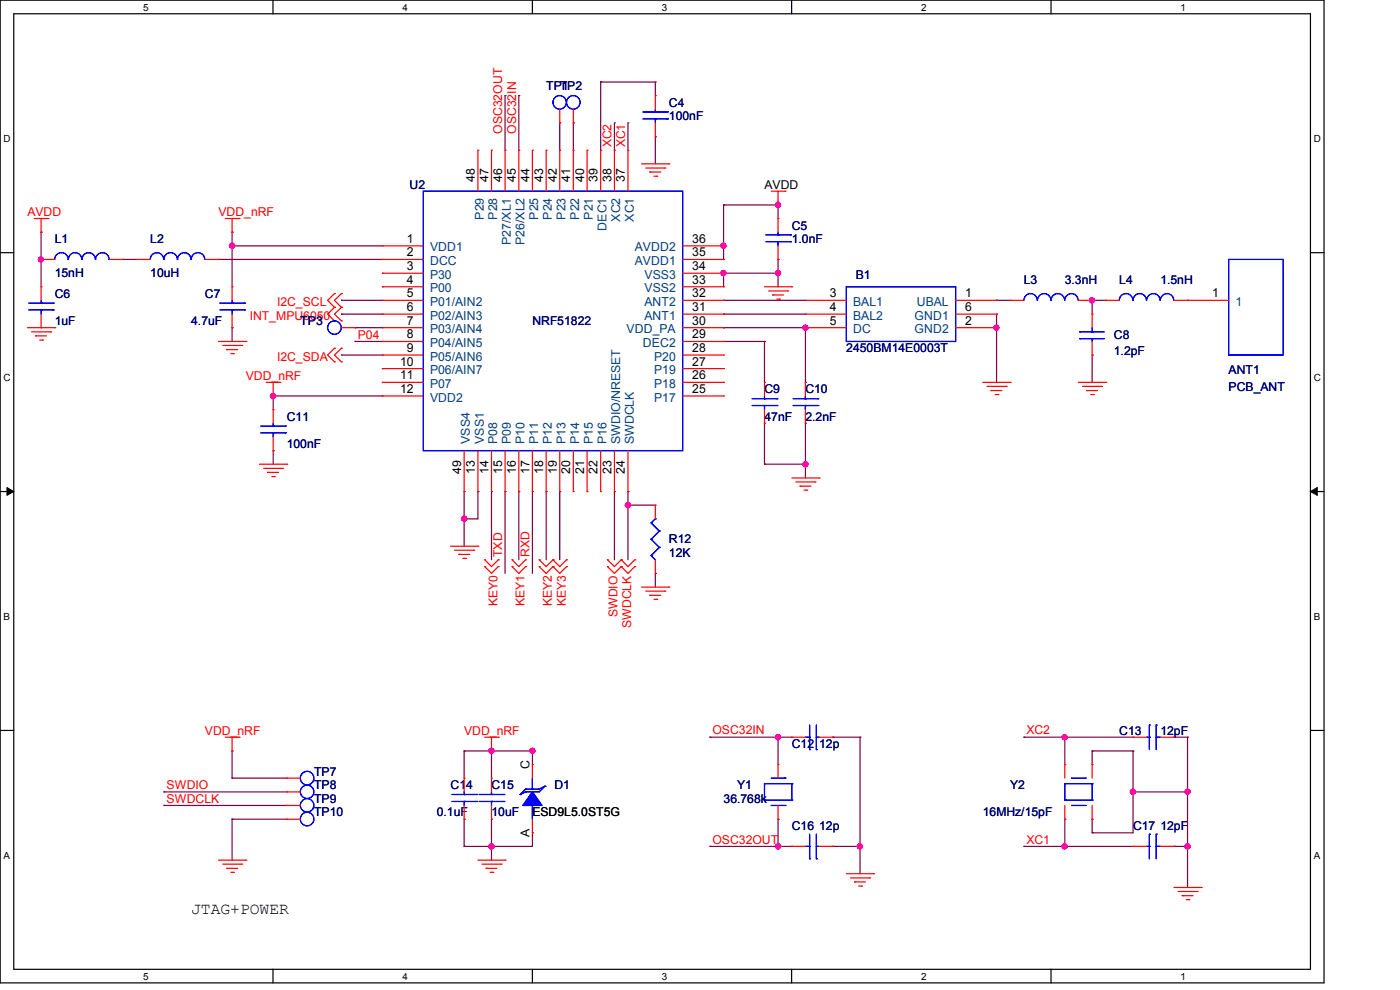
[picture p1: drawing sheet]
<svg xmlns="http://www.w3.org/2000/svg" width="297mm" height="210mm" viewBox="0 0 297 210" stroke-linecap="round" stroke-linejoin="round" font-family="sans-serif">
<path d="M0 0h280.9v208.5h-280.9zM2.9 2.9h275.1v202.7h-275.1z" fill="none" stroke="#000" stroke-width=".25"/>
<g fill="#fff">
<path d="M30.4 .3h1.1v2.4h-1.1z"/>
<path d="M30.4 205.9h1.1v2.3h-1.1z"/>
</g>
<path d="M57.9 0v2.9M57.9 205.6v2.9" fill="none" stroke="#000" stroke-width=".25"/>
<g fill="#fff">
<path d="M85.4 .3h1.1v2.4h-1.1z"/>
<path d="M85.4 205.9h1.1v2.3h-1.1z"/>
</g>
<path d="M112.9 0v2.9M112.9 205.6v2.9" fill="none" stroke="#000" stroke-width=".25"/>
<g fill="#fff">
<path d="M140.4 .3h1.2v2.4h-1.2z"/>
<path d="M140.4 205.9h1.2v2.3h-1.2z"/>
</g>
<path d="M167.9 0v2.9M167.9 205.6v2.9" fill="none" stroke="#000" stroke-width=".25"/>
<g fill="#fff">
<path d="M195.4 .3h1.2v2.4h-1.2z"/>
<path d="M195.4 205.9h1.2v2.3h-1.2z"/>
</g>
<path d="M223 0v2.9M223 205.6v2.9" fill="none" stroke="#000" stroke-width=".25"/>
<g fill="#fff">
<path d="M250.4 .3h1.2v2.4h-1.2z"/>
<path d="M250.4 205.9h1.2v2.3h-1.2z"/>
<path d="M.8 28.2h1.4v2.4h-1.4z"/>
<path d="M278.7 28.2h1.5v2.4h-1.5z"/>
<path d="M.8 78.9h1.4v2.3h-1.4z"/>
<path d="M278.7 78.9h1.5v2.3h-1.5z"/>
</g>
<path d="M0 53.6h2.9M278 53.6h2.9" fill="none" stroke="#000" stroke-width=".25"/>
<g fill="#fff">
<path d="M.8 129.6h1.3v2.3h-1.3z"/>
<path d="M278.7 129.6h1.4v2.3h-1.4z"/>
</g>
<path d="M0 104.3h2.9M278 104.3h2.9" fill="none" stroke="#000" stroke-width=".25"/>
<path d="M1.5 103.4l1.4 .9-1.4 .8zM278 104.3l1.4-.9v1.7z" fill="#000" stroke="#000" stroke-width=".21"/>
<g fill="#fff">
<path d="M.8 180.3h1.3v2.3h-1.3z"/>
<path d="M278.7 180.3h1.4v2.3h-1.4z"/>
</g>
<path d="M0 154.9h2.9M278 154.9h2.9" fill="none" stroke="#000" stroke-width=".25"/>
<g fill="none" stroke="#800040" stroke-width=".25">
<path d="M127.4 17.4h.1M127.4 17.4v14.5M127.4 17.4h11.6M139 17.4h.1M139 17.4v2.9M107.1 20.3h.1M107.1 20.3v11.6M110.1 20.3h.1M110.1 20.3v11.6M118.7 26.1h.1M118.7 26.1v5.8M121.6 26.1h.1"/>
<path d="M121.6 26.1v5.8M130.3 26.1h.1M130.3 26.1v5.8M133.2 26.1h.1M133.2 26.1v5.8M139 29h.1M139 29v5.8M8.7 55h.1M8.7 49.2h.1M8.7 49.2v11.6M26.1 55h.1M26.1 55h2.9"/>
<path d="M46.4 55h.1M46.4 55h34.7M49.2 52.2h.1M49.2 49.2h.1M49.2 49.2v11.6M49.2 52.2h31.9M153.5 58h.1M153.5 52.2h.1M153.5 43.5h.1M153.5 43.5v11.5M153.5 58v2.8M153.5 43.5h11.6"/>
<path d="M153.5 58h11.6M165.1 55h.1M165.1 58h.1M165.1 43.5h.1M165.1 43.5v2.9M165.1 55v5.8M49.2 69.5h.1M49.2 69.5v2.9M72.4 63.7h.1M72.4 75.3h.1M72.4 66.6h.1M72.4 63.7h8.7"/>
<path d="M72.4 66.6h8.7M72.4 75.3h8.7M75.3 69.5h.1M75.3 72.4h.1M75.3 72.4h5.8M75.3 69.5h5.8M153.5 63.7h.1M153.5 66.6h.1M153.5 72.4h.1M153.5 69.5h.1M153.5 63.7h17.4M153.5 66.6h17.4"/>
<path d="M153.5 72.4h8.7M153.5 69.5h17.4v11.6M162.2 72.4h.1M162.2 72.4v8.7M211.4 69.5h.1M211.4 66.6h.1M211.4 63.7h.1M211.4 63.7h2.9M211.4 66.6v14.5M231.7 75.3h.1M231.7 63.7h.1M231.7 63.7h2.9"/>
<path d="M231.7 63.7v2.9M231.7 75.3v5.8M234.6 63.7h.1M58 95.6h.1M58 84h.1M58 84v2.9M58 95.6v2.9M58 84h23.1M162.2 89.8h.1M162.2 98.5h.1M162.2 89.8v8.7M162.2 98.5h8.7"/>
<path d="M170.9 98.5h.1M170.9 89.8h.1M170.9 81.1h.1M170.9 89.8v11.6M98.5 110.1h.1M98.5 104.3h.1M98.5 104.3v11.6M101.4 104.3h.1M101.4 104.3v5.8h-2.9M104.3 104.3h.1M104.3 104.3v14.4M107.1 104.3h.1"/>
<path d="M107.1 104.3v17.3M110.1 104.3h.1M110.1 104.3v14.4M112.9 104.3h.1M112.9 104.3v17.3M115.9 104.3h.1M115.9 104.3v14.4M118.7 104.3h.1M118.7 104.3v14.4M130.3 104.3h.1M130.3 104.3v14.4M133.2 107.1h.1"/>
<path d="M133.2 104.3h.1M133.2 104.3v14.4M133.2 107.1h5.8M139 121.6h.1M139 121.6v2.9M49.2 159.3h.1M49.2 159.3v5.8M98.5 159.3h.1M98.5 159.3h14.4M98.5 159.3v5.8M104.3 159.3h.1M104.3 159.3v5.8"/>
<path d="M112.9 159.3h.1M112.9 159.3v2.9M150.6 156.4h.1M150.6 156.4h17.4M165.1 156.4h.1M165.1 156.4v5.8M176.7 156.4h.1M176.7 156.4h5.8M182.5 156.4h.1M182.5 156.4v28.9M217.2 156.4h.1M217.2 156.4h23.2"/>
<path d="M225.9 156.4h.1M225.9 156.4v5.8M231.7 159.3h.1M231.7 159.3h8.7M231.7 159.3v2.9M240.4 159.3h.1M240.4 159.3v17.4h-8.7M249 156.4h.1M249 156.4h2.9M251.9 156.4h.1M251.9 156.4v31.9M34.8 170.9h.1"/>
<path d="M34.8 168h.1M34.8 168h26M34.8 170.9h26M49.2 165.1h.1M49.2 173.8h.1M49.2 173.8v8.7M49.2 165.1h11.6M49.2 173.8h11.6M98.5 173.8h.1M98.5 179.5h.1M98.5 173.8v5.7M104.3 173.8h.1"/>
<path d="M104.3 179.5h.1M104.3 173.8v8.7M112.9 176.7h.1M112.9 176.7v2.8h-14.4M150.6 179.5h.1M150.6 179.5h17.4M165.1 179.5h.1M165.1 173.8h.1M165.1 173.8v5.7M176.7 179.5h.1M176.7 179.5h5.8M182.5 179.5h.1"/>
<path d="M217.2 179.5h.1M217.2 179.5h23.2M225.9 179.5h.1M225.9 173.8h.1M225.9 173.8v5.7M231.7 176.7h.1M231.7 173.8h.1M231.7 173.8v2.9M240.4 168h.1M240.4 168h11.5M249 179.5h.1M249 179.5h2.9"/>
<path d="M251.9 168h.1M251.9 179.5h.1"/>
</g>
<g fill="#f0f" stroke="#f0f" stroke-width=".25">
<circle cx="240.3" cy="167.9" r=".55"/>
<circle cx="225.8" cy="156.4" r=".55"/>
<circle cx="251.9" cy="167.9" r=".55"/>
<circle cx="251.9" cy="179.5" r=".55"/>
<circle cx="182.4" cy="179.5" r=".55"/>
<circle cx="165.1" cy="156.4" r=".55"/>
<circle cx="165.1" cy="179.5" r=".55"/>
<circle cx="133.2" cy="107.1" r=".56"/>
<circle cx="153.5" cy="57.9" r=".55"/>
<circle cx="153.5" cy="52.1" r=".55"/>
<circle cx="165.1" cy="43.4" r=".55"/>
<circle cx="165.1" cy="57.9" r=".55"/>
<circle cx="8.7" cy="55" r=".55"/>
<circle cx="57.9" cy="84" r=".55"/>
<circle cx="49.2" cy="52.1" r=".55"/>
<circle cx="98.5" cy="110" r=".55"/>
<circle cx="225.8" cy="179.5" r=".55"/>
<circle cx="211.4" cy="69.5" r=".55"/>
<circle cx="170.9" cy="98.5" r=".55"/>
<circle cx="170.9" cy="69.5" r=".55"/>
<circle cx="231.6" cy="63.7" r=".55"/>
<circle cx="112.9" cy="159.3" r=".55"/>
<circle cx="104.3" cy="159.3" r=".56"/>
<circle cx="104.3" cy="179.5" r=".56"/>
</g>
<g fill="none" stroke="#f00" stroke-width=".25">
<path d="M101.4 31.9h.1M101.4 31.9v8.7M104.3 31.9h.1M104.3 31.9v8.7M107.1 31.9h.1M107.1 31.9v8.7M110.1 31.9h.1M110.1 31.9v8.7M112.9 31.9h.1M112.9 31.9v8.7M115.9 31.9h.1M115.9 31.9v8.7"/>
<path d="M118.7 31.9h.1M118.7 26.1h.1M118.7 23.2v2.9M118.7 31.9v8.7M121.6 31.9h.1M121.6 26.1h.1M121.6 23.2v2.9M121.6 31.9v8.7M124.5 31.9h.1M124.5 31.9v8.7M127.4 31.9h.1M127.4 31.9v8.7"/>
<path d="M130.3 31.9h.1M130.3 31.9v8.7M133.2 31.9h.1M133.2 31.9v8.7M136.1 34.8h5.8M137 35.6h4.1M137.8 36.5h.1M137.8 36.5h2.4M138.7 37.4h.6M139 20.3h.1M139 29h.1M139 20.3v2.9"/>
<path d="M139 26.1v2.9M139.3 37.4h.1M141.1 35.6h.1M141.9 34.8h.1M7.3 46.4h2.9M8.7 49.2h.1M8.7 55h.1M8.7 46.4v2.8M8.7 55h2.9M10.2 46.4h.1M23.2 55h2.9M26.1 55h.1"/>
<path d="M29 55h.1M29 55h2.9M43.5 55h2.9M46.4 55h.1M47.8 46.4h2.9M49.2 49.2h.1M49.2 46.4v2.8M50.7 46.4h.1M81.1 52.2h.1M81.1 55h.1M81.1 58h.1M81.1 52.2h8.7"/>
<path d="M81.1 55h8.7M81.1 58h8.7M144.8 52.2h8.7M144.8 55h8.7M144.8 58h8.7M153.5 58h.1M153.5 55h.1M153.5 52.2h.1M163.6 40.6h2.9M165.1 43.5h.1M165.1 46.4h.1M165.1 55h.1"/>
<path d="M165.1 40.6v2.9M165.1 46.4v2.8M165.1 52.2v2.8M166.5 40.6h.1M5.8 69.5h5.8M6.7 70.4h4.1M7.5 71.2h.1M7.5 71.2h2.4M8.4 72.1h.6M8.7 60.8h.1M8.7 69.5h.1M8.7 60.8v2.9"/>
<path d="M8.7 66.6v2.9M9 72.1h.1M10.8 70.4h.1M11.6 69.5h.1M46.4 72.4h5.8M47.2 73.3h4.1M48.1 74.2h.1M48.1 74.2h2.3M49 75h.5M49.2 60.8h.1M49.2 69.5h.1M49.2 60.8v2.9"/>
<path d="M49.2 66.6v2.9M49.5 75h.1M51.3 73.3h.1M52.2 72.4h.1M71 62.3h.1M71 65.2h.1M71 73.9h.1M71 76.8h.1M71 68.1h.1M71 62.3l-1.5 1.4 1.5 1.5M71 73.9l-1.5 1.4 1.5 1.5M71 65.2l-1.5 1.4 1.5 1.5"/>
<path d="M72.4 62.3h.1M72.4 65.2h.1M72.4 73.9h.1M72.4 76.8h.1M72.4 68.1h.1M72.4 69.5h2.9M72.4 62.3l-1.4 1.4 1.4 1.5M72.4 73.9l-1.4 1.4 1.4 1.5M72.4 65.2l-1.4 1.4 1.4 1.5M75.3 69.5h.1M81.1 60.8h.1M81.1 63.7h.1"/>
<path d="M81.1 66.6h.1M81.1 69.5h.1M81.1 72.4h.1M81.1 75.3h.1M81.1 78.2h.1M81.1 60.8h8.7M81.1 69.5h8.7M81.1 72.4h8.7M81.1 63.7h8.7M81.1 66.6h8.7M81.1 75.3h8.7M81.1 78.2h8.7"/>
<path d="M144.8 60.8h8.7M144.8 69.5h8.7M144.8 72.4h8.7M144.8 63.7h8.7M144.8 66.6h8.7M144.8 75.3h8.7M144.8 78.2h8.7M153.5 78.2h.1M153.5 66.6h.1M153.5 69.5h.1M153.5 72.4h.1M153.5 63.7h.1"/>
<path d="M153.5 60.8h.1M153.5 75.3h.1M162.2 60.8h5.8M163.1 61.7h4M163.9 62.6h.1M163.9 62.6h2.3M164.8 63.5h.6M165.4 63.5h.1M167.1 61.7h.1M168 60.8h.1M170.9 63.7h.1M170.9 66.6h.1"/>
<path d="M170.9 69.5h.1M170.9 69.5h8.6M170.9 63.7h8.6M170.9 66.6h8.6M202.7 69.5h8.7M202.7 63.7h8.7M202.7 66.6h8.7M211.4 63.7h.1M211.4 66.6h.1M211.4 69.5h.1M214.3 63.7h.1M214.3 63.7h2.9"/>
<path d="M228.8 63.7h2.9M231.7 75.3h.1M231.7 66.6h.1M231.7 63.7h.1M231.7 66.6v2.9M231.7 72.4v2.9M234.6 63.7h.1M234.6 63.7h2.8M249 63.7h11.6M251.9 63.7h.1M55 98.5h5.8M55.9 99.4h4"/>
<path d="M56.5 81.1h2.9M58 84h.1M58 86.9h.1M58 95.6h.1M58 81.1v2.9M58 86.9v2.9M58 92.7v2.9M59.4 81.1h.1M59.9 99.4h.1M60.8 98.5h.1M81.1 81.1h.1M81.1 84h.1"/>
<path d="M81.1 81.1h8.7M81.1 84h8.7M98.5 95.6v8.7M101.4 95.6v8.7M104.3 95.6v8.7M107.1 95.6v8.7M110.1 95.6v8.7M112.9 95.6v8.7M115.9 95.6v8.7M118.7 95.6v8.7M121.6 95.6v8.7M124.5 95.6v8.7"/>
<path d="M127.4 95.6v8.7M130.3 95.6v8.7M133.2 95.6v8.7M144.8 81.1h8.7M144.8 84h8.7M153.5 84h.1M153.5 81.1h.1M162.2 81.1h.1M162.2 89.8h.1M162.2 81.1v2.9M162.2 86.9v2.9M170.9 81.1h.1"/>
<path d="M170.9 89.8h.1M170.9 81.1v2.9M170.9 86.9v2.9M208.5 81.1h5.8M209.4 82h4M210.2 82.8h.1M210.2 82.8h2.4M211.1 83.7h.6M211.7 83.7h.1M213.4 82h.1M214.3 81.1h.1M228.8 81.1h5.8"/>
<path d="M229.7 82h4M230.5 82.8h.1M230.5 82.8h2.3M231.4 83.7h.5M231.9 83.7h.1M233.7 82h.1M234.6 81.1h.1M56.8 100.2h.1M56.8 100.2h2.3M57.7 101.1h.5M58.2 101.1h.1M95.6 115.9h5.8"/>
<path d="M96.4 116.7h4.1M97.3 117.6h.1M97.3 117.6h2.4M98.2 118.4h.6M98.5 104.3h.1M98.8 118.4h.1M100.5 116.7h.1M101.4 115.9h.1M101.4 104.3h.1M102.8 118.7h.1M102.8 118.7l1.5 1.5 1.4-1.5M104.3 104.3h.1"/>
<path d="M105.7 118.7h.1M107.1 104.3h.1M108.6 118.7h.1M108.6 118.7l1.5 1.5 1.4-1.5M110.1 104.3h.1M111.5 118.7h.1M112.9 104.3h.1M114.4 118.7h.1M114.4 118.7l1.5 1.5 1.4-1.5M115.9 104.3h.1M117.3 118.7h.1M117.3 118.7l1.4 1.5 1.5-1.5"/>
<path d="M118.7 104.3h.1M120.2 118.7h.1M121.6 104.3h.1M124.5 104.3h.1M127.4 104.3h.1M128.9 118.7h.1M128.9 118.7l1.4 1.5 1.5-1.5M130.3 104.3h.1M131.8 118.7h.1M131.8 118.7l1.4 1.5 1.5-1.5M133.2 104.3h.1M134.7 118.7h.1"/>
<path d="M139 107.1h.1M139 107.1v3M139 118.7v2.9M168 101.4h5.8M168.8 102.2h4.1M169.7 103.1h.1M169.7 103.1h2.3M170.6 104h.6M171.2 104h.1M172.9 102.2h.1M173.8 101.4h.1M102.8 120.2h.1"/>
<path d="M102.8 120.2l1.5 1.4 1.4-1.4M105.7 120.2h.1M108.6 120.2h.1M108.6 120.2l1.5 1.4 1.4-1.4M111.5 120.2h.1M114.4 120.2h.1M114.4 120.2l1.5 1.4 1.4-1.4M117.3 120.2h.1M117.3 120.2l1.4 1.4 1.5-1.4M120.2 120.2h.1M128.9 120.2h.1M128.9 120.2l1.4 1.4 1.5-1.4"/>
<path d="M131.8 120.2h.1M131.8 120.2l1.4 1.4 1.5-1.4M134.7 120.2h.1M136.1 124.5h5.8M137 125.4h4.1M137.8 126.3h.1M137.8 126.3h2.4M138.7 127.1h.6M139 121.6h.1M139.3 127.1h.1M141.1 125.4h.1M141.9 124.5h.1"/>
<path d="M47.8 156.4h2.9M49.2 159.3h.1M49.2 156.4v2.9M50.7 156.4h.1M102.8 156.4h2.9M104.3 159.3h.1M104.3 156.4v2.9M105.7 156.4h.1M168 156.4h.1M168 156.4h2.9M173.8 156.4h2.9M176.7 156.4h.1"/>
<path d="M240.4 156.4h.1M240.4 156.4h2.8M246.2 156.4h2.8M249 156.4h.1M60.8 173.8h.1M60.8 170.9h.1M60.8 168h.1M60.8 165.1h.1M60.8 173.8h2.9M60.8 170.9h2.9M60.8 168h2.9M60.8 165.1h2.9"/>
<path d="M98.5 165.1h.1M98.5 173.8h.1M98.5 165.1v2.9M98.5 170.9v2.9M104.3 165.1h.1M104.3 173.8h.1M104.3 165.1v2.9M104.3 170.9v2.9M112.9 176.7h.1M112.9 162.2h.1M112.9 162.2v2.9M112.9 173.8v2.9"/>
<path d="M165.1 162.2h.1M165.1 173.8h.1M165.1 162.2v2.9M165.1 170.9v2.9M168 179.5h.1M168 179.5h2.9M173.8 179.5h2.9M176.7 179.5h.1M225.9 162.2h.1M225.9 173.8h.1M225.9 162.2v2.9M225.9 170.9v2.9"/>
<path d="M231.7 173.8h.1M231.7 162.2h.1M231.7 162.2v2.9M231.7 170.9v2.9M240.4 179.5h.1M240.4 179.5h2.8M246.2 179.5h2.8M249 179.5h.1M46.4 182.5h5.8M47.2 183.3h4.1M48.1 184.2h.1M48.1 184.2h2.3"/>
<path d="M49 185h.5M49.5 185h.1M51.3 183.3h.1M52.2 182.5h.1M101.4 182.5h5.7M102.2 183.3h4.1M103.1 184.2h.1M103.1 184.2h2.3M104 185h.6M104.6 185h.1M106.3 183.3h.1M107.1 182.5h.1"/>
<path d="M179.5 185.3h5.8M180.4 186.2h4.1M181.3 187.1h.1M181.3 187.1h2.3M182.2 188h.6M182.8 188h.1M184.5 186.2h.1M185.3 185.3h.1M249 188.3h5.8M249.9 189.1h4.1M250.8 190h.1M250.8 190h2.3"/>
<path d="M251.7 190.8h.5M252.2 190.8h.1M254 189.1h.1M254.8 188.3h.1"/>
</g>
<g fill="none" stroke="#00f" stroke-width=".25">
<path d="M136.4 25.2h5.2M136.4 23.7h5.2M139 23.7h.1M139 25.2h.1M139 23.2v.5M139 25.2v.9M141.6 25.2h.1M141.6 23.7h.1M11.6 55a1.44 1.44 0 0 1 1.4-1.4 1.44 1.44 0 0 1 1.5 1.4M14.5 55a1.42 1.42 0 0 1 1.5-1.4 1.42 1.42 0 0 1 1.4 1.4M17.4 55a1.42 1.42 0 0 1 1.4-1.4 1.58 1.58 0 0 1 1.5 1.4 1.44 1.44 0 0 1 1.4-1.4 1.44 1.44 0 0 1 1.5 1.4M31.9 55a1.42 1.42 0 0 1 1.4-1.4 1.58 1.58 0 0 1 1.5 1.4 1.44 1.44 0 0 1 1.4-1.4 1.44 1.44 0 0 1 1.4 1.4h.1a1.42 1.42 0 0 1 1.4-1.4 1.42 1.42 0 0 1 1.4 1.4"/>
<path d="M40.6 55a1.44 1.44 0 0 1 1.4-1.4 1.44 1.44 0 0 1 1.4 1.4M89.8 40.6h55v55h-55zM162.5 51.3h5.2M162.5 49.8h5.2M165.1 49.8h.1M165.1 51.3h.1M165.1 49.2v.6M165.1 51.3v.9M167.7 51.3h.1M167.7 49.8h.1M260.6 55h11.6v20.3h-11.6zM6.1 65.7h5.2"/>
<path d="M6.1 64.3h5.2M8.7 64.3h.1M8.7 65.7h.1M8.7 63.7v.6M8.7 65.7v.9M11.3 65.7h.1M11.3 64.3h.1M46.7 65.7h5.2M46.7 64.3h5.2M49.2 64.3h.1M49.2 65.7h.1M49.2 63.7v.6"/>
<path d="M49.2 65.7v.9M51.9 65.7h.1M51.9 64.3h.1M179.5 60.8h23.2v11.6h-23.2zM217.2 63.7a1.43 1.43 0 0 1 1.5-1.4 1.43 1.43 0 0 1 1.3 1.4M220.1 63.7a1.43 1.43 0 0 1 1.4-1.4 1.43 1.43 0 0 1 1.4 1.4M223 63.7a1.44 1.44 0 0 1 1.4-1.4 1.44 1.44 0 0 1 1.4 1.4M225.9 63.7a1.43 1.43 0 0 1 1.4-1.4 1.43 1.43 0 0 1 1.4 1.4M229.1 70.4h.1M229.1 71.8h.1M229.1 70.4h5.2M229.1 71.8h5.2"/>
<path d="M231.7 71.8h.1M231.7 70.4h.1M231.7 69.5v.9M231.7 71.8v.6M237.4 63.7a1.44 1.44 0 0 1 1.5-1.4 1.44 1.44 0 0 1 1.4 1.4M240.4 63.7a1.43 1.43 0 0 1 1.4-1.4 1.49 1.49 0 0 1 1.4 1.4 1.44 1.44 0 0 1 1.5-1.4 1.44 1.44 0 0 1 1.4 1.4M246.2 63.7a1.43 1.43 0 0 1 1.4-1.4 1.43 1.43 0 0 1 1.4 1.4M55.3 91.8h5.2M55.3 90.4h5.2M58 90.4h.1M58 91.8h.1M58 89.8v.6"/>
<path d="M58 91.8v.9M60.5 91.8h.1M60.5 90.4h.1M159.6 86h5.2M159.6 84.6h5.2M162.2 84.6h.1M162.2 86h.1M162.2 84v.6M162.2 86v.9M164.8 86h.1M164.8 84.6h.1M168.3 86h5.2"/>
<path d="M168.3 84.6h5.2M170.9 84.6h.1M170.9 86h.1M170.9 84v.6M170.9 86v.9M173.5 86h.1M173.5 84.6h.1M138.1 117.9h.1M138.1 114.4h.1M138.1 110.9h.1M138.1 117.9l.9 .8M138.1 114.4l1.8 1.7"/>
<path d="M138.1 110.9l1.8 1.7M139 110.1h.1M139 110.1l-.9 .8M139.9 116.1h.1M139.9 112.6h.1M139.9 116.1l-1.8 1.8M139.9 112.6l-1.8 1.8M170.9 156.4h.8M171.7 159h.1M171.7 156.4h.1M171.7 153.8v5.2M173.2 156.4h.1"/>
<path d="M173.2 159h.1M173.2 153.8v5.2M173.2 156.4h.6M243.2 156.4h.6M243.8 156.4h.1M243.8 153.8h.1M243.8 153.8v5.2M245.3 153.8h.1M245.3 156.4h.1M245.3 156.4h.9M245.3 153.8v5.2M95.9 170h5.2"/>
<path d="M95.9 168.5h5.2M98.5 168.5h.1M98.5 170h.1M98.5 168v.5M98.5 170v.9M101.1 170h.1M101.1 168.5h.1M101.6 170h5.3M101.6 168.5h5.3M104.3 168.5h.1M104.3 170h.1M104.3 168v.5"/>
<path d="M104.3 170v.9M106.9 170h.1M106.9 168.5h.1M110.4 168.5h.1M111.5 168h.1M111.5 167.4h.1M111.5 167.4l-1.1 1.1M111.5 168l-1.1 .5M112.9 170.9h.1M112.9 167.4h.1M112.9 165.1v2.3M112.9 170.9v2.9"/>
<path d="M115.6 166.8h.1M115.6 166.8l-1.2 1.2h-2.9M115.6 166.8l-1.2 .6h-2.9M162.2 169.7h.1M162.2 166.2h.1M162.2 166.2h5.8M162.2 169.7h5.8M162.2 166.2v3.5M163.6 165.1h2.9M163.6 170.9h2.9M166.5 165.1h.1M166.5 170.9h.1"/>
<path d="M168 166.2h.1M168 169.7h.1M168 166.2v3.5M170.9 179.5h.8M171.7 179.5h.1M171.7 177v5.2M173.2 179.5h.1M173.2 179.5h.6M173.2 177v5.2M225.9 169.7h.1M225.9 166.2h.1M225.9 166.2h5.8"/>
<path d="M225.9 169.7h5.8M225.9 166.2v3.5M227.3 165.1h2.9M227.3 170.9h2.9M230.2 165.1h.1M230.2 170.9h.1M231.7 166.2h.1M231.7 169.7h.1M231.7 166.2v3.5M243.2 179.5h.6M243.8 179.5h.1M243.8 177h.1"/>
<path d="M243.8 177v5.2M245.3 177h.1M245.3 179.5h.1M245.3 179.5h.9M245.3 177v5.2M171.7 182.2h.1M173.2 182.2h.1"/>
<circle cx="118.7" cy="21.7" r="1.43"/>
<circle cx="121.6" cy="21.7" r="1.44"/>
<circle cx="71" cy="69.5" r="1.43"/>
<circle cx="65.2" cy="165.1" r="1.44"/>
<circle cx="65.2" cy="173.7" r="1.44"/>
<circle cx="65.2" cy="170.8" r="1.43"/>
<circle cx="65.2" cy="168" r="1.43"/>
</g>
<g fill="#00f" stroke="#00f" stroke-width=".25">
<path d="M112.9 168l2.1 2.9h-4.1z" fill-rule="evenodd"/>
<path d="M112.9 168l2.1 2.9h-4.1z" fill-rule="evenodd"/>
</g>
<text font-size="3.5" x="40.6" y="193.9">JTAG+POWER</text>
<g font-size="2.6" fill="#000080">
<text x="115.9" y="19.1">TP1</text>
<text x="118.7" y="19.1">TP2</text>
<text x="141.9" y="22.6">C4</text>
<text x="141.9" y="25.5">100nF</text>
<text x="86.9" y="40">U2</text>
<text x="11.6" y="51.6">L1</text>
<text x="31.9" y="51.6">L2</text>
<text x="168" y="48.7">C5</text>
<text x="168" y="51.6">1.0nF</text>
<text x="11.6" y="58.8">15nH</text>
<text x="31.9" y="58.8">10uH</text>
<text x="181.6" y="59.1">B1</text>
<text x="11.6" y="63.2">C6</text>
<text x="43.5" y="63.2">C7</text>
<text x="217.2" y="60.3">L3</text>
<text x="225.9" y="60.3">3.3nH</text>
<text x="237.4" y="60.3">L4</text>
<text x="246.2" y="60.3">1.5nH</text>
<text x="11.6" y="69">1uF</text>
<text x="40.6" y="69">4.7uF</text>
<text x="63.7" y="69">TP3</text>
<text x="112.9" y="69">NRF51822</text>
<text x="236.3" y="71.8">C8</text>
<text x="179.5" y="74.8">2450BM14E0003T</text>
<text x="236.3" y="75.3">1.2pF</text>
<text x="162.2" y="83.4">C9</text>
<text x="170.9" y="83.4">C10</text>
<text x="260.6" y="79.4">ANT1</text>
<text x="260.6" y="82.8">PCB_ANT</text>
<text x="60.8" y="89.2">C11</text>
<text x="162.2" y="89.2">47nF</text>
<text x="170.9" y="89.2">2.2nF</text>
<text x="60.8" y="95">100nF</text>
<text x="141.9" y="115.3">R12</text>
<text x="141.9" y="118.2">12K</text>
<text x="237.4" y="155.8">C13</text>
<text x="246.2" y="155.8">12pF</text>
<text x="168" y="158.7">C12</text>
<text x="173.8" y="158.7">12p</text>
<text x="66.6" y="167.4">TP8</text>
<text x="66.6" y="164.5">TP7</text>
<text x="95.6" y="167.4">C14</text>
<text x="104.3" y="167.4">C15</text>
<text x="117.6" y="167.4">D1</text>
<text x="156.4" y="167.4">Y1</text>
<text x="214.3" y="167.4">Y2</text>
<text x="66.6" y="173.2">TP10</text>
<text x="66.6" y="170.3">TP9</text>
<text x="92.7" y="173.2">0.1uF</text>
<text x="104.3" y="173.2">10uF</text>
<text x="153.5" y="170.3">36.768k</text>
<text x="208.5" y="173.2">16MHz/15pF</text>
<text x="168" y="176.1">C16</text>
<text x="173.8" y="176.1">12p</text>
<text x="240.4" y="176.1">C17</text>
<text x="246.2" y="176.1">12pF</text>
</g>
<g font-size="2.6" fill="#f00">
<text x="106.6" y="28.4" transform="rotate(-90 106.6 28.4)">OSC32OUT</text>
<text x="109.5" y="28.4" transform="rotate(-90 109.5 28.4)">OSC32IN</text>
<text x="129.7" y="31.3" transform="rotate(-90 129.7 31.3)">XC2</text>
<text x="132.6" y="31.3" transform="rotate(-90 132.6 31.3)">XC1</text>
<text x="5.8" y="45.8">AVDD</text>
<text x="46.4" y="45.8">VDD_nRF</text>
<text x="58.8" y="64.9">I2C_SCL</text>
<text x="53" y="67.8">INT_MPU6050</text>
<text x="75.9" y="71.8">P04</text>
<text x="58.8" y="76.5">I2C_SDA</text>
<text x="52.2" y="80.5">VDD_nRF</text>
<text x="106.6" y="118.2" transform="rotate(-90 106.6 118.2)">TXD</text>
<text x="112.4" y="118.2" transform="rotate(-90 112.4 118.2)">RXD</text>
<text x="105.5" y="128.6" transform="rotate(-90 105.5 128.6)">KEY0</text>
<text x="111.3" y="128.6" transform="rotate(-90 111.3 128.6)">KEY1</text>
<text x="117.1" y="128.6" transform="rotate(-90 117.1 128.6)">KEY2</text>
<text x="120" y="128.6" transform="rotate(-90 120 128.6)">KEY3</text>
<text x="131" y="130.9" transform="rotate(-90 131 130.9)">SWDIO</text>
<text x="133.9" y="133.2" transform="rotate(-90 133.9 133.2)">SWDCLK</text>
<text x="43.5" y="155.8">VDD_nRF</text>
<text x="98.5" y="155.8">VDD_nRF</text>
<text x="151.2" y="155.8">OSC32IN</text>
<text x="217.8" y="155.8">XC2</text>
<text x="35.3" y="167.4">SWDIO</text>
<text x="35.3" y="170.3">SWDCLK</text>
<text x="151.2" y="178.9">OSC32OUT</text>
<text x="217.8" y="178.9">XC1</text>
</g>
<g font-size="2.6">
<text x="100.8" y="38.5" transform="rotate(-90 100.8 38.5)">48</text>
<text x="103.6" y="38.5" transform="rotate(-90 103.6 38.5)">47</text>
<text x="106.5" y="38.5" transform="rotate(-90 106.5 38.5)">46</text>
<text x="109.4" y="38.5" transform="rotate(-90 109.4 38.5)">45</text>
<text x="112.3" y="38.5" transform="rotate(-90 112.3 38.5)">44</text>
<text x="115.2" y="38.5" transform="rotate(-90 115.2 38.5)">43</text>
<text x="118.1" y="38.5" transform="rotate(-90 118.1 38.5)">42</text>
<text x="121" y="38.5" transform="rotate(-90 121 38.5)">41</text>
<text x="123.9" y="38.5" transform="rotate(-90 123.9 38.5)">40</text>
<text x="126.8" y="38.5" transform="rotate(-90 126.8 38.5)">39</text>
<text x="129.7" y="38.5" transform="rotate(-90 129.7 38.5)">38</text>
<text x="132.6" y="38.5" transform="rotate(-90 132.6 38.5)">37</text>
<text x="162.2" y="40">AVDD</text>
<text x="86.3" y="51.5">1</text>
<text x="146.9" y="51.5">36</text>
<text x="86.3" y="54.4">2</text>
<text x="86.3" y="57.3">3</text>
<text x="146.9" y="57.3">34</text>
<text x="146.9" y="54.4">35</text>
<text x="86.3" y="60.2">4</text>
<text x="86.3" y="63.1">5</text>
<text x="86.3" y="66">6</text>
<text x="146.9" y="66">31</text>
<text x="146.9" y="63.1">32</text>
<text x="146.9" y="60.2">33</text>
<text x="176.1" y="63.1">3</text>
<text x="176.1" y="66">4</text>
<text x="204.8" y="63.1">1</text>
<text x="204.8" y="66">6</text>
<text x="257.2" y="63.1">1</text>
<text x="86.3" y="68.9">7</text>
<text x="86.3" y="71.8">8</text>
<text x="146.9" y="68.9">30</text>
<text x="146.9" y="71.8">29</text>
<text x="176.1" y="68.9">5</text>
<text x="204.8" y="68.9">2</text>
<text x="84.9" y="77.6">10</text>
<text x="86.3" y="74.7">9</text>
<text x="146.9" y="77.6">27</text>
<text x="146.9" y="74.7">28</text>
<text x="84.9" y="80.5">11</text>
<text x="84.9" y="83.4">12</text>
<text x="146.9" y="83.4">25</text>
<text x="146.9" y="80.5">26</text>
<text x="97.8" y="100.5" transform="rotate(-90 97.8 100.5)">49</text>
<text x="100.8" y="100.5" transform="rotate(-90 100.8 100.5)">13</text>
<text x="103.6" y="100.5" transform="rotate(-90 103.6 100.5)">14</text>
<text x="106.5" y="100.5" transform="rotate(-90 106.5 100.5)">15</text>
<text x="109.4" y="100.5" transform="rotate(-90 109.4 100.5)">16</text>
<text x="112.3" y="100.5" transform="rotate(-90 112.3 100.5)">17</text>
<text x="115.2" y="100.5" transform="rotate(-90 115.2 100.5)">18</text>
<text x="118.1" y="100.5" transform="rotate(-90 118.1 100.5)">19</text>
<text x="121" y="100.5" transform="rotate(-90 121 100.5)">20</text>
<text x="123.9" y="100.5" transform="rotate(-90 123.9 100.5)">21</text>
<text x="126.8" y="100.5" transform="rotate(-90 126.8 100.5)">22</text>
<text x="129.7" y="100.5" transform="rotate(-90 129.7 100.5)">23</text>
<text x="132.6" y="100.5" transform="rotate(-90 132.6 100.5)">24</text>
<text x="112.3" y="163" transform="rotate(-90 112.3 163)">C</text>
<text x="112.9" y="173.2">ESD9L5.0ST5G</text>
<text x="112.3" y="177.5" transform="rotate(-90 112.3 177.5)">A</text>
</g>
<g font-size="2.6" fill="#004080">
<text x="102.6" y="46.6" transform="rotate(-90 102.6 46.6)">P29</text>
<text x="105.5" y="46.6" transform="rotate(-90 105.5 46.6)">P28</text>
<text x="114.2" y="46.6" transform="rotate(-90 114.2 46.6)">P25</text>
<text x="117.1" y="46.6" transform="rotate(-90 117.1 46.6)">P24</text>
<text x="120" y="46.6" transform="rotate(-90 120 46.6)">P23</text>
<text x="122.8" y="46.6" transform="rotate(-90 122.8 46.6)">P22</text>
<text x="125.8" y="46.6" transform="rotate(-90 125.8 46.6)">P21</text>
<text x="131.6" y="47" transform="rotate(-90 131.6 47)">XC2</text>
<text x="134.4" y="47" transform="rotate(-90 134.4 47)">XC1</text>
<text x="91.2" y="53.3">VDD1</text>
<text x="108.4" y="51.9" transform="rotate(-90 108.4 51.9)">P27/XL1</text>
<text x="111.3" y="51.9" transform="rotate(-90 111.3 51.9)">P26/XL2</text>
<text x="128.6" y="48.9" transform="rotate(-90 128.6 48.9)">DEC1</text>
<text x="134.7" y="53.3">AVDD2</text>
<text x="91.2" y="56.2">DCC</text>
<text x="91.2" y="59.1">P30</text>
<text x="134.7" y="56.2">AVDD1</text>
<text x="136.7" y="59.1">VSS3</text>
<text x="91.2" y="62">P00</text>
<text x="91.2" y="64.9">P01/AIN2</text>
<text x="136.7" y="64.9">ANT2</text>
<text x="136.7" y="62">VSS2</text>
<text x="181" y="64.9">BAL1</text>
<text x="194.5" y="64.9">UBAL</text>
<text x="262.1" y="64.9">1</text>
<text x="91.2" y="67.8">P02/AIN3</text>
<text x="91.2" y="70.7">P03/AIN4</text>
<text x="132.9" y="70.7">VDD_PA</text>
<text x="136.7" y="67.8">ANT1</text>
<text x="181" y="67.8">BAL2</text>
<text x="181" y="70.7">DC</text>
<text x="194" y="67.8">GND1</text>
<text x="194" y="70.7">GND2</text>
<text x="91.2" y="73.6">P04/AIN5</text>
<text x="91.2" y="76.5">P05/AIN6</text>
<text x="136.4" y="73.6">DEC2</text>
<text x="138.8" y="76.5">P20</text>
<text x="91.2" y="79.4">P06/AIN7</text>
<text x="91.2" y="82.3">P07</text>
<text x="138.8" y="82.3">P18</text>
<text x="138.8" y="79.4">P19</text>
<text x="91.2" y="85.2">VDD2</text>
<text x="138.8" y="85.2">P17</text>
<text x="99.7" y="94.1" transform="rotate(-90 99.7 94.1)">VSS4</text>
<text x="102.6" y="94.1" transform="rotate(-90 102.6 94.1)">VSS1</text>
<text x="105.5" y="94.1" transform="rotate(-90 105.5 94.1)">P08</text>
<text x="108.4" y="94.1" transform="rotate(-90 108.4 94.1)">P09</text>
<text x="111.3" y="94.1" transform="rotate(-90 111.3 94.1)">P10</text>
<text x="114.2" y="94.1" transform="rotate(-90 114.2 94.1)">P11</text>
<text x="117.1" y="94.1" transform="rotate(-90 117.1 94.1)">P12</text>
<text x="120" y="94.1" transform="rotate(-90 120 94.1)">P13</text>
<text x="122.8" y="94.1" transform="rotate(-90 122.8 94.1)">P14</text>
<text x="125.8" y="94.1" transform="rotate(-90 125.8 94.1)">P15</text>
<text x="128.6" y="94.1" transform="rotate(-90 128.6 94.1)">P16</text>
<text x="131.6" y="94.1" transform="rotate(-90 131.6 94.1)">SWDIO/NRESET</text>
<text x="134.4" y="94.1" transform="rotate(-90 134.4 94.1)">SWDCLK</text>
</g>
<g font-size="2.1">
<text x="30.4" y="2.2">5</text>
<text x="85.4" y="2.2">4</text>
<text x="140.4" y="2.2">3</text>
<text x="195.4" y="2.2">2</text>
<text x="250.5" y="2.2">1</text>
<text x=".8" y="30.1">D</text>
<text x="278.7" y="30.1">D</text>
<text x=".8" y="80.8">C</text>
<text x="278.7" y="80.8">C</text>
<text x=".8" y="131.5">B</text>
<text x="278.7" y="131.5">B</text>
<text x=".8" y="182.2">A</text>
<text x="278.7" y="182.2">A</text>
<text x="30.4" y="207.8">5</text>
<text x="85.4" y="207.8">4</text>
<text x="140.4" y="207.8">3</text>
<text x="195.4" y="207.8">2</text>
<text x="250.5" y="207.8">1</text>
</g>
</svg>
